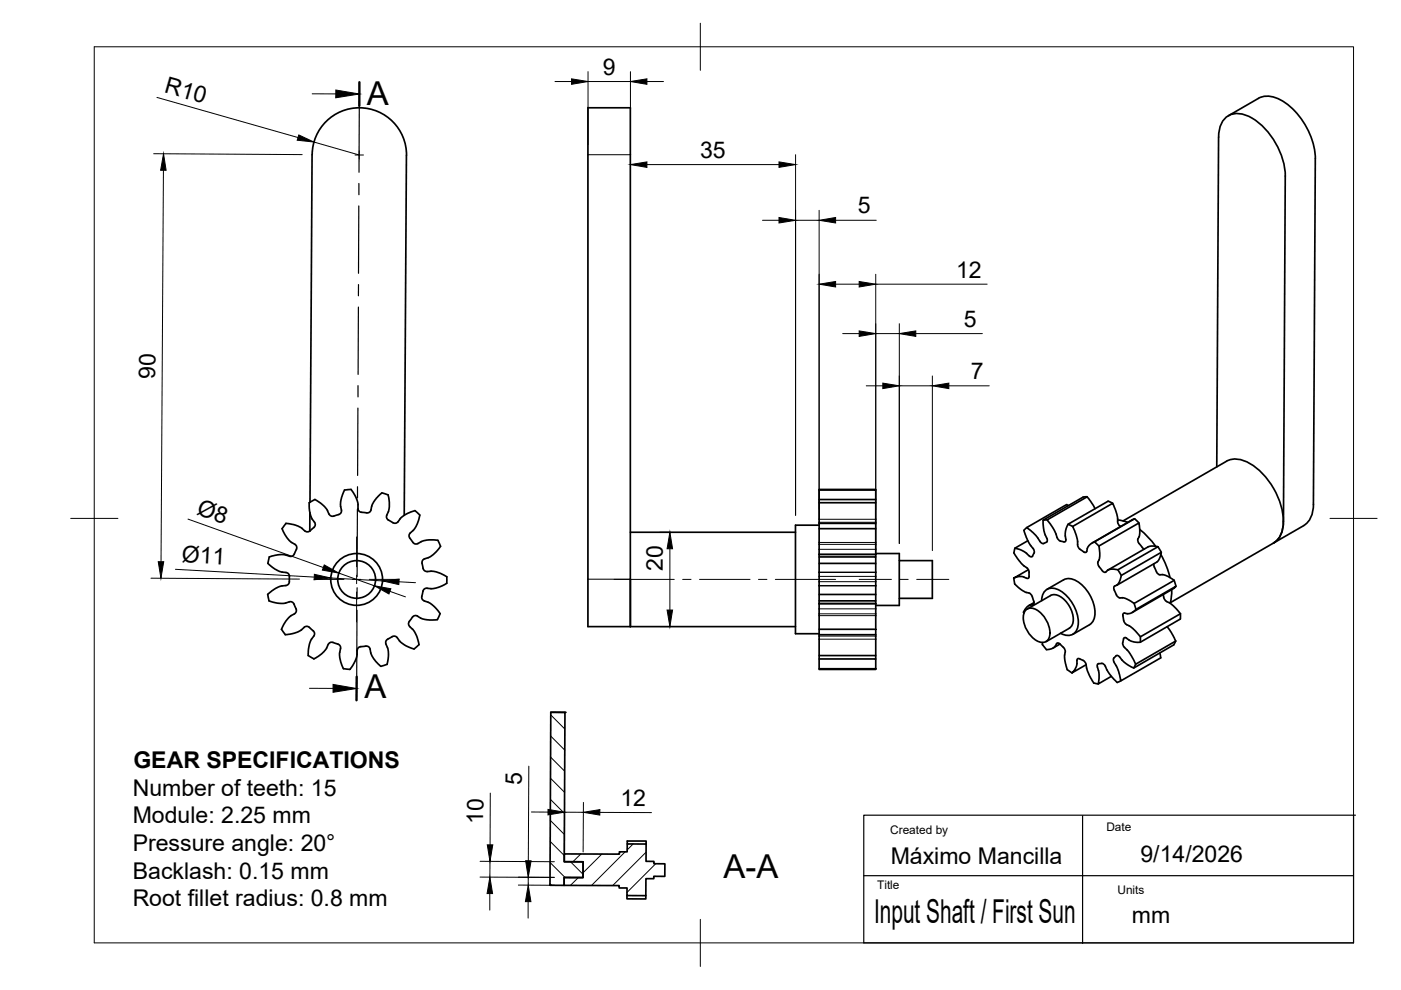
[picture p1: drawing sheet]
<svg xmlns="http://www.w3.org/2000/svg" width="297mm" height="210mm" viewBox="0 0 297 210" stroke-linecap="round" stroke-linejoin="round" font-family="sans-serif">
<!-- layer: Visible -->
<g fill="none" stroke="#000" stroke-width=".36">
<path d="M66.2 32.8l-.5 73.7M66.2 32.8a10 10 0 0 1 10.1-9.9 10 10 0 0 1 9.9 10l-.5 76.4M258.4 29.1l-.4 69.9M258.4 29.1a4.5 4.5 0 0 1 3.2-5 7.4 7.4 0 0 1 5.8 2.3 15.9 15.9 0 0 1 5.1 10.9l-.4 73.3a5 5 0 0 1-2.1 4.5M266.8 20.9l-6.4 3.6M266.8 20.8a5.7 5.7 0 0 1 6.1 1.3 15.9 15.9 0 0 1 6 11.5l-.4 73.3a4.9 4.9 0 0 1-2.1 4.5M56.8 119.5l1.9 1.4 1 .4 .9 .1a1 1 0 0 1 .7 1.4v.2a.92 .92 0 0 1-.7 1.2l-1.3 .1-1.7 1a1.2 1.2 0 0 0-.6 1.8v.3l1.8 .5h1.4l1.1-.3a1.02 1.02 0 0 1 1.2 1l.2 .2a.91 .91 0 0 1-.3 1.3l-1.2 .8-1 1.5a1.23 1.23 0 0 0 .1 1.9 .74 .74 0 0 0 .9 .2l2.2-.6 1.1-.9a.79 .79 0 0 1 1.1 0M60.6 111l2.5 .5 .9 .5 .6 .6M60.6 111l-.8 1.1 1.2 2.2 .7 .6 .8 .5a1.03 1.03 0 0 1 .1 1.6l-.1 .2a.89 .89 0 0 1-1.1 .7l-.8-.2-1-.1-2.1 .3-.4 .2-.3 1.3M65.7 108.7v3.9M65.7 112.5a.79 .79 0 0 1-1.1 .1M81 104.5l-1.7 1.9-.4 .7-.2 1a1.02 1.02 0 0 1-1.5 .6l-.3-.1a.87 .87 0 0 1-1-.8l-.1-1.3-.7-1.8a1.21 1.21 0 0 0-1.7-.8h-.4l-.7 2-.1 1 .2 1.2a1.03 1.03 0 0 1-1.1 1.1l-.3 .1a.92 .92 0 0 1-1.3-.3l-.6-1.3-1.3-1.2a1.2 1.2 0 0 0-1.9-.1l-.3 .2 .1 2.3 .5 1.1 .5 .7a1.01 1.01 0 0 1-.6 1.5l-.4 .4"/>
<path d="M81 104.5l1.3 .4 .1 .5 .1 2.3-.5 1.5a1.02 1.02 0 0 0 .8 1.3l.3 .2a.89 .89 0 0 0 1.3-.1l.6-.8 .7-.5 2.3-1M88 108.3l.2 .2a1.23 1.23 0 0 1 .5 1.9l-.6 1.5-1.1 1.1a1.01 1.01 0 0 0 .2 1.5l.3 .5M90 118.5a1.04 1.04 0 0 0-.4 1.5l.1 .5M92.8 114.6l-2.2-.1-1 .2-1 .5a.79 .79 0 0 1-1.1-.2M92.8 114.6l.2 .3a1.25 1.25 0 0 1-.3 1.9l-1.4 1.2-1.3 .5M133.6 112.9h35.1M173.7 111.4h-5v23h5M173.7 119.5v6.5h12v1.4M173.7 118.1v1.4h12v6.5M173.7 111v1.1h12v5.5M173.7 112.1v5.5M173.7 117.6v.5h12v1.4"/>
<path d="M173.7 111h12v1.1M173.7 106.6v4.4M173.7 105.9v.7h12v4.4M173.7 103.9v2h12v.7M173.7 117.6h12M185.7 117.4h5v11h-5M185.7 117.6v.5M185.7 103.9v-.1h-12v.1h12v2M190.7 118.9h7v8h-7M214.9 117.2l1.2 1.7 1 1a1.8 1.8 0 0 1 .8 2.7h-.2M215.2 116.2l-.2 1M217.1 112.5l.5 1.4 .9 1.8a1.6 1.6 0 0 1 .7 1.6l-.1 .2a.6 .6 0 0 1-.6 .5l-1.6-1.2-1.7-.6 2.7-1.5"/>
<path d="M217.7 111.9l-.6 .5M222 110.2l-.8 .1M224.1 114l.3 .5 .4 .2M224.8 114.7l.8 .2M226 114.4l-.2 .5h-.2M226.5 111.2l.9 .4M229.6 105.4l-8.5 4.9 .2 2 .3 1.1a1.5 1.5 0 0 1 .4 1.5 .88 .88 0 0 1-1.5-.1l-.9-1.3-1.9-1.6 8.5-4.9 .3 .2M230.5 105.3l-.9 .1M232.1 114.9l.9 .9M232.2 107.9l-1.7-2.6-8.5 4.9 1.4 2 .7 1.8M232.8 119.2v.4l.2 .5M235.9 106.7l-1-.4-8.5 4.9-.5 1.5 .1 1.7"/>
<path d="M237 110.2l2.1 .6M238.1 110.4l21.9-12.6a5 5 0 0 1 5 .5 15.3 15.3 0 0 1 7 13.2 4.7 4.7 0 0 1-2 3.6M240.5 110l-9.2 5.3-.6 .7-.4 1.1a1.92 1.92 0 0 1-1.8-2.3l-.3-1.3-.8-1.9 8.5-4.9 .6 1.5 .5 1.8a1.43 1.43 0 0 0 .6 1.6M240.5 110l-8.9 5.1M240.5 110l1 .9M241.5 115.2a1.22 1.22 0 0 1 .1-1.5l.1-1.4-.2-1.4-8.5 4.9 .2 2.1-.4 1.3M241.5 115.2l1.1 1.2M241.7 112.3l1.9 1.8 1.4 1.7M244.7 119.5v.7a2.4 2.4 0 0 0 1.2 1.7l1.3 .1 1.7 1.1-8.4 4.8-1.9-1-1.2-.1M245.5 115.9l.7 1.2M246.1 117.6l1 2 1 2.8M270 115.1l-21.9 12.7"/>
<path d="M276.4 111.5l-6.4 3.6M65.6 133l.6 .6a.87 .87 0 0 1 .3 1.3l-.8 1.3-.3 1.6a1.2 1.2 0 0 0 .9 1.7l.2 .2 1.6-1 1.1-1.2 .4-.9a.99 .99 0 0 1 1.5-.2l.3 .1a.88 .88 0 0 1 .8 1l-.2 1 .1 1.3 .7 2h.4a1.21 1.21 0 0 0 1.7-.8l.7-1.6 .1-1.5M81.8 136.6l.5 1.2v1.9a1.22 1.22 0 0 1-1.2 1.5 .94 .94 0 0 1-1-.6l-1.3-1.6-.3-1.4a1.01 1.01 0 0 0-1.5-.5h-.3a.88 .88 0 0 0-1 .8M88.5 130.6l1.6 .8h2.6M88.5 130.6a1.03 1.03 0 0 0-1.4 .7l-.2 .2a.88 .88 0 0 0 0 1.3l1 1.1 .7 1.6a1.19 1.19 0 0 1-.5 1.9l-.3 .2a6.5 6.5 0 0 1-3.1-1.7l-.5-.7a1.01 1.01 0 0 0-1.5 .1l-.3 .1a.87 .87 0 0 0-.6 1.2M89.7 120.5a.84 .84 0 0 0 .9 .7l1.3-.1 1.8 .6a1.21 1.21 0 0 1 1 1.6v.4l-1.7 .8-1.2 .3-1.2-.1a1.02 1.02 0 0 0-1 1.2l-.1 .3a.87 .87 0 0 0 .5 1.2l1 .4 .6 .4 1.7 1.9M93.3 130.1l-.6 1.3M133.6 132.9v-110h-8.9v110h44M173.7 127.9v5.5M173.7 139.7v2.1M173.7 139v.7h12v2.1M173.7 134.6v4.4h12v.7"/>
<path d="M173.7 133.4h12v1.2h-12zM173.7 127.4v.5M173.7 126v1.4h12v.5M173.7 127.9h12M185.7 127.9v5.5M185.7 134.6v4.4M214.9 122.6l.2 1.2M215.1 123.8l1.3 1.1 1.2 .7a1.55 1.55 0 0 1 1.5 1.7l.1 .6-.2 .3M217.6 129.3a2.54 2.54 0 0 1 3.3 .9 5.2 5.2 0 0 1 1.4 5.3 1.95 1.95 0 0 1-3.1-.1 5.9 5.9 0 0 1-2.2-5.2zM217.8 129.1l4.9-2.8a2.71 2.71 0 0 1 3.1 1 5.3 5.3 0 0 1 1.6 5.1l-.7 .8M218 120.8l-3.1 1.8 .8-.3 1-.1 1 .4M218.9 128.3h-.5l-.7 .4-.6 .8v.5"/>
<path d="M219.2 127.8l-1.1 .6M220.8 127.3a2.37 2.37 0 0 1 1.3-2.4 2.37 2.37 0 0 1 2.7 .3 8.3 8.3 0 0 1 3.8 7.6 2.26 2.26 0 0 1-3.8 1.5M221 136.2v.5M221 136.7l.9 1M222 125l3.5-2.1a3.4 3.4 0 0 1 3.8 1 8.1 8.1 0 0 1 2.7 7.1l-.5 1.1-.5 .3-3.5 2.1M224.7 136.5l-.5-.2-.8 1-.6 .3-.9 .1M224.7 136.5a2.51 2.51 0 0 1 1.2 1.8M224.7 136.6l-1.4 .8M225.8 138.3l-.1 1.1 .2 1.3a2.14 2.14 0 0 0 1.4 2M226.7 133.2l-4.9 2.9M233 120.1l.7 .9a.54 .54 0 0 0 .8 .3l.3-.4 .6-.2 1.6 .1 8.5-4.9-.9-.1-1.1 .1-8.6 5M236.2 125.1l.5 1"/>
<path d="M236.3 124.3a.62 .62 0 0 0 0 .8M236.7 126.1l.3 .5 .4 .2M236.8 124.1l8.5-4.9 .6-.9 .3-1.2-8.5 4.9-.5 1.6-.4 .5-.5 .2M237 120.8l.7 1.2M238.5 130h-.3a2.47 2.47 0 0 0 .7 2.4M238.8 135.3l-.2-.1a1 1 0 0 0-.6 1.1v.2a2 2 0 0 0 1 1.3l.8 1.2 1 1.8 8.5-4.9M240.1 129.9l8.5-5 .7-.6-8.5 4.9-.8 .7-.7 .2-.9-.1M240.5 127.9l.3 1.3M241.8 135v1.1M245.9 138.4l.2 1.1-8.5 4.9-.4-2.1-.6-1.2a1.5 1.5 0 0 1-.4-1.6M246.6 126a1.69 1.69 0 0 0 1.3 1.8l.8 .6 1.6 1.7M247.4 132.9l.9 1.2 1 1.8"/>
<path d="M248.4 125v1.5l-.3 1.4M248.9 136.7l-8.5 4.9-1.8-1-1.2-1.3a.57 .57 0 0 0-.6-.3 .57 .57 0 0 0-.5 .4l-.1 .1M248.9 123l.4 1.3M249.3 135.9l-.4 .8M250.3 131.2l-8.5 5-1.7-.2-1.3-.7M250.3 130.1v1.1M250.3 130.1l-8.5 4.9-1.6-1.7-1.4-.9M116.8 151h3l-.2 31.7h4v3.4l-4-.1v1.7h-3zM116.8 151h3M173.7 141.8h12v.1h-12zM228.3 140l-.1 1.3-.4 .8-.5 .6 3-1.8 .3 1.4 1.3 2.5M228.3 140l.3-.4a1.95 1.95 0 0 1 1.7 1.3"/>
<path d="M231.9 144.8l.9 .2M232.7 141.4l.3 1.5-.2 2.1 2.8-1.6M232.7 141.4l-.1-.3a.75 .75 0 0 1 1-.4h.2a1.89 1.89 0 0 1 .9 1.4l1.1 1.5 1.1 1.1 .7-.3M240.8 140.8l-.4 .8M133 178.9v-.6h4v.7M119.6 181.1h11.7v-.5h1.7v-1.7l4 .1v3.6h1.6v.5h2.4l-.1 2.7h-2.3v.5h-1.7v3.6h-4v-1.6h-1.6v-.5l-11.7-.1v-1.7l4 .1v-3.4h-4zM132.9 189.9v.7h4v-.7"/>
<circle cx="75.6" cy="122.9" r="5.5"/>
<circle cx="75.6" cy="122.9" r="4"/>
</g>
<!-- layer: Visible Narrow -->
<g fill="none" stroke="#000" stroke-width=".21">
<path d="M124.7 32.8h8.9M173.7 117.5h12M173.7 115.4h12M173.7 116.5h12M173.7 115h12M173.7 110.7h12M173.7 110.1h12M124.7 122.8h8.9M173.7 134.9h12M173.7 135.5h12M173.7 130.1h12M173.7 129.1h12"/>
<path d="M173.7 130.5h12M173.7 128.1h12M173.7 124.2h12M173.7 123.3h12M173.7 121.4h12M173.7 122.2h12M173.7 121.3h12"/>
</g>
<!-- layer: Visible -->
<circle cx="119.8" cy="151" r=".18" fill="#000"/>
<!-- layer: BORDER -->
<path d="M20 9.9h267v190h-267zM148.5 4.9v10M15 109.9h10M282 109.9h10M148.5 194.9v10" fill="none" stroke="#000" stroke-width=".21"/>
<!-- layer: Smart Centers -->
<g fill="none" stroke="#000" stroke-width=".21">
<path d="M75.3 32.9h1.8M76.2 32v1.8M75.6 113.8v6.4M66.6 122.8h6.3M74.7 122.8h1.8M75.6 122v1.8M75.6 125.5v6.4M78.3 122.8h6.3M130.2 122.8h12.8M144.7 122.8h1.8M148.3 122.8h10.7M160.8 122.8h1.8"/>
<path d="M164.4 122.8h12.8M182.2 122.8h6.8M190.8 122.8h1.8M194.4 122.8h6.8"/>
</g>
<!-- layer: FD_Dimensions -->
<g fill="none" stroke="#000" stroke-width=".21">
<path d="M117.7 17.3h3.5M124.7 15.2v15.5M124.7 17.3h9M133.7 15.2v15.5M137.2 17.3h3.5M32.6 32.6l31.5 .2M33.3 20.7l29.9 8.5M34.6 36.1l-.5 83M66.5 30.1l9.7 2.8M133.7 34.9v2.1M137.2 34.9h28M168.7 32.8v76.5"/>
<path d="M161.7 46.7h3.5M168.7 46.7h5M173.7 44.6v65.4M177.2 46.7h8.6M185.7 58.2v59.1M177.2 60.3h5M178.7 70.7h3.5M185.7 60.3h23.6M185.7 70.7h5M190.7 68.6v46.6M194.2 70.7h14.1M197.7 79.7v37"/>
<path d="M183.7 81.8h3.5M190.7 81.8h7M201.2 81.8h8.5M39.9 110.1l28.6 10.2M139.9 112.9h2.2M142 116.3v13M32 122.6l31.5 .2M37.2 120.7l29.4 1.7M70.1 122.5l11 .7M71.8 121.5l7.6 2.7M82.7 125.4l3.3 1.1M84.6 123.4l3.5 .1"/>
<path d="M139.9 132.9h2.2M103.9 168.2v10.9M112.1 162.4l-.1 20.1M112.7 172.2h3.5M119.7 172.2h4M119.7 170.1l-.1 10.5M123.7 170.1l-.1 10.5M127.2 172.2l10.9 .1M101.8 186h15.7M101.8 182.6l15.7 .1M103.8 189.5v3.5M103.9 182.6v3.4"/>
<path d="M109.9 187.7h7.6M112 191.2v3.5M112 186v1.7"/>
</g>
<g fill="#000" stroke="#000" stroke-width=".21">
<path d="M121.2 16.7l3.5 .6-3.5 .6zM133.7 17.3l3.5-.6v1.2zM34.7 32.6l.5 3.5h-1.1zM63.4 28.6l3.1 1.5-3.5-.4zM133.7 34.9l3.5-.6v1.2zM165.2 34.3l3.5 .6-3.5 .6zM165.2 46.1l3.5 .6-3.5 .6zM173.7 46.7l3.5-.6v1.2zM173.7 60.3l3.5-.6v1.1zM182.2 59.7l3.5 .6-3.5 .5zM182.2 70.2l3.5 .5-3.5 .6zM190.7 70.7l3.5-.5v1.1z"/>
<path d="M187.2 81.2l3.5 .6-3.5 .6zM197.7 81.8l3.5-.6v1.2zM33.5 119.1h1.2l-.6 3.5zM68.7 119.8l3.1 1.7-3.5-.6zM142 112.9l.6 3.4h-1.2zM66.7 121.8l3.4 .7-3.5 .4zM79.4 124.2l3.5 .6-.4 1.1zM81.1 123.2l3.5-.4v1.1zM141.4 129.3h1.2l-.6 3.6zM103.3 179.1h1.2l-.6 3.5zM116.2 171.6l3.5 .6-3.5 .6zM123.7 172.2l3.5-.5v1.1z"/>
<path d="M103.9 186l.5 3.5h-1.1zM112 187.7l.6 3.5h-1.2zM111.4 182.5h1.2l-.6 3.5z"/>
</g>
<!-- layer: TITLEBLOCK -->
<path d="M229.5 173v27M287 172.8v27.1h-103.9v-27.1h104.3M183.1 185.7h103.8" fill="none" stroke="#000" stroke-width=".25"/>
<!-- layer: Hatching -->
<g fill="none" stroke="#000" stroke-width=".21">
<path d="M116.8 156.1l2.9 2.9M116.8 151.6l3 3M116.6 178.4l3 3M116.7 173.9l3 3M116.7 169.5l3 3M116.7 165l3 3M116.7 160.5l3 3M134.2 178.9l-1.2 1.3M116.6 187.3l.3 .4M116.6 182.9l3.2 3.1M120.9 182.7l2.7 2.7M122.6 186l-1.6 1.7"/>
<path d="M123.1 181.1l-1.6 1.6M127.6 181.1l-4 4M132.6 180.6l-7.2 7.1M136.9 189.7l-.1 .2M137 180.7l-7.1 7M139 183.1l-6.1 6.1M140.9 185.7l-.1 .1"/>
</g>
<!-- layer: Section Lines -->
<path d="M76.2 17.4v5M75.6 143.5v5" fill="none" stroke="#000" stroke-width=".51"/>
<path d="M76.1 38.9v2.4M76.2 22.4l-.1 14.1M76.1 43.7l-.1 14.2M76 65.1l-.1 14.3M76 60.3v2.4M75.9 86.5l-.1 14.3M75.9 81.8v2.4M75.8 108l-.1 14.3M75.8 103.2v2.4M75.7 129.4l-.1 14.1M75.7 124.6v2.4" fill="none" stroke="#000" stroke-width=".25"/>
<path d="M66.2 19.9h5M65.6 145.9l5 .1" fill="none" stroke="#000" stroke-width=".21"/>
<path d="M71.2 19.1l5 .8-5 .8zM70.6 145.1l5 .9-5 .8z" fill="#000" stroke="#000" stroke-width=".21"/>
<g font-size="7">
<text x="77.8" y="22.3">A</text>
<text x="77.3" y="148.1">A</text>
<text x="153.4" y="186.1">A-A</text>
<text x="185.3" y="195.7">Input Shaft / First Sun</text>
</g>
<g font-size="4.9">
<text x="127.8" y="15.8">9</text>
<text x="34.6" y="19.5" transform="rotate(16 34.6 19.5)">R10</text>
<text x="148.4" y="33.4">35</text>
<text x="181.9" y="45.2">5</text>
<text x="202.7" y="58.9">12</text>
<text x="204.4" y="69.3">5</text>
<text x="32.9" y="80.3" transform="rotate(-90 32.9 80.3)">90</text>
<text x="205.8" y="80.4">7</text>
<text x="41.5" y="109" transform="rotate(20 41.5 109)">Ø8</text>
<text x="38.5" y="119.2" transform="rotate(3 38.5 119.2)">Ø11</text>
<text x="140.6" y="121" transform="rotate(-90 140.6 121)">20</text>
<text x="28.3" y="162.9">GEAR SPECIFICATIONS</text>
<text x="110.6" y="166.4" transform="rotate(-90 110.6 166.4)">5</text>
<text x="28.2" y="168.8">Number of teeth: 15</text>
<text x="131.6" y="170.9">12</text>
<text x="28.2" y="174.6">Module: 2.25 mm</text>
<text x="102.5" y="174.8" transform="rotate(-90 102.5 174.8)">10</text>
<text x="28.2" y="180.5">Pressure angle: 20°</text>
<text x="188.8" y="183.1">Máximo Mancilla</text>
<text x="241.8" y="182.7">9/14/2026</text>
<text x="28.2" y="186.3">Backlash: 0.15 mm</text>
<text x="28.1" y="192.2">Root fillet radius: 0.8 mm</text>
<text x="240" y="195.7">mm</text>
</g>
<g font-size="2.5">
<text x="188.7" y="176.8">Created by</text>
<text x="234.6" y="176.3">Date</text>
<text x="186" y="188.6">Title</text>
<text x="236.9" y="189.6">Units</text>
</g>
</svg>
